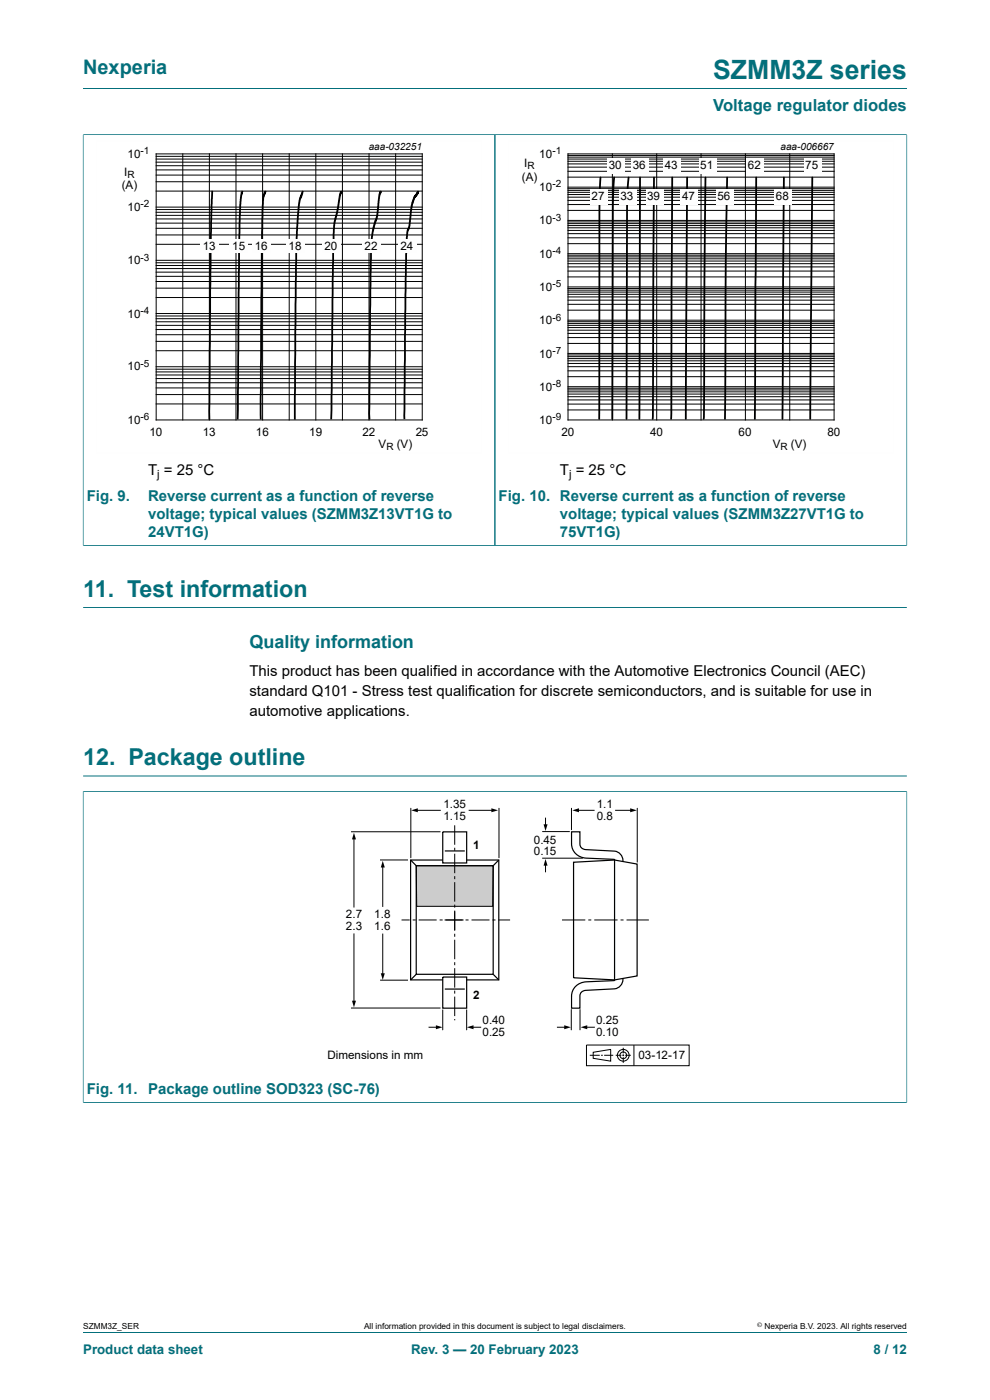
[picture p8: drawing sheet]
<svg xmlns="http://www.w3.org/2000/svg" width="210mm" height="297mm" viewBox="0 0 210 297" stroke-linecap="round" stroke-linejoin="round" font-family="sans-serif">
<path d="M17.6 18.8h174.8M17.6 28.6h87.4v87.1h-87.4M17.6 28.5v87.3" fill="none" stroke="#036f7b" stroke-width=".21"/>
<path d="M102.3 29.8h-81.9v66.3h81.9" fill="none" stroke="#fefefe" stroke-width=".21"/>
<g fill="none" stroke="#000" stroke-width=".21">
<path d="M33.1 32.6h56.5v56.5h-56.5zM33.1 38.6h56.5M33.1 37.1h56.5M33.1 36h56.5M33.1 35.2h56.5M33.1 34.4h56.5M33.1 33.7h56.5M33.1 33.2h56.5M38.8 32.6v56.5M44.4 32.6v56.5M50.1 32.6v56.5M55.7 32.6v56.5"/>
<path d="M61.3 32.6v56.5M67 32.6v56.5M72.6 32.6v56.5M78.3 32.6v56.5M83.9 32.6v56.5M33.1 59.7h56.5M33.1 58.6h56.5M33.1 57.7h56.5M33.1 57h56.5M33.1 56.3h56.5M33.1 55.7h56.5M33.1 55.2h56.5"/>
<path d="M33.1 51.8h56.5M33.1 49.8h56.5M33.1 48.4h56.5M33.1 47.3h56.5M33.1 46.4h56.5M33.1 45.7h56.5M33.1 45h56.5M33.1 44.5h56.5M33.1 43.9h56.5M33.1 40.5h56.5M33.1 79.6h56.5M33.1 78.9h56.5"/>
<path d="M33.1 78.3h56.5M33.1 77.8h56.5M33.1 74.4h56.5M33.1 72.4h56.5M33.1 71h56.5M33.1 69.9h56.5M33.1 69h56.5M33.1 68.3h56.5M33.1 67.6h56.5M33.1 67h56.5M33.1 66.5h56.5M33.1 63.1h56.5"/>
<path d="M33.1 61.1h56.5M33.1 85.7h56.5M33.1 83.7h56.5M33.1 82.3h56.5M33.1 81.2h56.5M33.1 80.3h56.5"/>
</g>
<path d="M45 40.7l-.3 12.5-.3 35.6M51.4 40.7l-.4 2.1-.2 4.6-.4 41.4M56.3 40.7l-.5 1.4-.2 4.4-.3 42.3M64.2 40.7l-.6 1.5-.2 1.1-.5 7-.4 38.5M72.5 40.7l-.2 .1-.2 .7-.5 3.2-.6 2.4-.2 2.5-.5 39.2M80.8 40.7l-.4 1.1-.4 4-1 3.4-.3 2.8-.3 36.8M88.7 40.7l-.8 1.1-.5 1.5-.5 4.5-.5 1.2-.1 1.4-.3 12.1-.2 26.2" fill="none" stroke="#000" stroke-width=".38"/>
<g fill="#fefefe">
<path d="M68.3 50.8h3.9v2.9h-3.9z"/>
<path d="M48.8 50.8h3.8v2.9h-3.8z"/>
<path d="M53.5 50.8h3.9v2.9h-3.9z"/>
<path d="M60.7 50.8h3.8v2.9h-3.8z"/>
<path d="M76.8 50.8h3.9v2.9h-3.9z"/>
<path d="M84.4 50.8h3.9v2.9h-3.9z"/>
<path d="M42.5 50.8h3.9v2.9h-3.9z"/>
</g>
<path d="M192.4 28.5v87.3M192.4 28.6h-87.4v87.1h87.4" fill="none" stroke="#036f7b" stroke-width=".21"/>
<path d="M189.6 29.8h-81.8v66.3h81.8" fill="none" stroke="#fefefe" stroke-width=".21"/>
<g fill="none" stroke="#000" stroke-width=".21">
<path d="M120.5 32.6h56.4v56.5h-56.4zM120.5 39.7h56.4M120.5 37.6h56.4M120.5 36.3h56.4M120.5 35.5h56.4M120.5 34.8h56.4M120.5 34.2h56.4M120.5 33.7h56.4M120.5 33.3h56.4M120.5 33h56.4M129.9 32.6v56.5M139.3 32.6v56.5"/>
<path d="M148.7 32.6v56.5M158.1 32.6v56.5M167.5 32.6v56.5M120.5 58.7h56.4M120.5 57.5h56.4M120.5 56.6h56.4M120.5 55.9h56.4M120.5 55.4h56.4M120.5 54.9h56.4M120.5 54.5h56.4M120.5 54.1h56.4M120.5 53.8h56.4"/>
<path d="M120.5 51.7h56.4M120.5 50.4h56.4M120.5 49.6h56.4M120.5 48.9h56.4M120.5 48.3h56.4M120.5 47.9h56.4M120.5 47.4h56.4M120.5 47.1h56.4M120.5 46.8h56.4M120.5 44.6h56.4M120.5 43.4h56.4M120.5 42.5h56.4"/>
<path d="M120.5 41.8h56.4M120.5 41.3h56.4M120.5 40.8h56.4M120.5 40.4h56.4M120.5 40h56.4M120.5 79.9h56.4M120.5 78.7h56.4M120.5 77.8h56.4M120.5 77.1h56.4M120.5 76.5h56.4M120.5 76.1h56.4M120.5 75.7h56.4"/>
<path d="M120.5 75.3h56.4M120.5 75h56.4M120.5 72.9h56.4M120.5 71.6h56.4M120.5 70.7h56.4M120.5 70h56.4M120.5 69.5h56.4M120.5 69h56.4M120.5 68.6h56.4M120.5 68.2h56.4M120.5 67.9h56.4M120.5 65.8h56.4"/>
<path d="M120.5 64.6h56.4M120.5 63.7h56.4M120.5 63h56.4M120.5 62.4h56.4M120.5 62h56.4M120.5 61.6h56.4M120.5 61.2h56.4M120.5 60.9h56.4M120.5 82h56.4M120.5 87h56.4M120.5 85.7h56.4M120.5 84.8h56.4"/>
<path d="M120.5 84.2h56.4M120.5 83.6h56.4M120.5 83.1h56.4M120.5 82.7h56.4M120.5 82.4h56.4"/>
</g>
<path d="M127.4 37.6l-.3 7.7v43.6M130.3 37.6l-.3 6.4-.1 44.9M133.3 37.6l-.3 6.3-.1 45M135.8 37.6l-.2 51.3M138.7 37.6l-.3 51.3M142.6 37.6l-.2 51.3M145.8 37.6l-.3 51.3M149.6 37.6l-.3 51.3M154.2 37.6l-.3 19.5-.1 31.8M160.4 37.6l-.3 51.3M166.3 37.6l-.3 51.3M172.3 37.6l-.4 51.3" fill="none" stroke="#000" stroke-width=".38"/>
<g fill="#fefefe">
<path d="M125.2 40.1h3.7v3.3h-3.7z"/>
<path d="M128.9 33.6h3.7v3.4h-3.7z"/>
<path d="M131.4 40.1h3.6v3.3h-3.6z"/>
<path d="M134 33.6h3.6v3.4h-3.6z"/>
<path d="M137 40.1h3.7v3.3h-3.7z"/>
<path d="M140.8 33.6h3.6v3.4h-3.6z"/>
<path d="M144.4 40.1h3.7v3.3h-3.7z"/>
<path d="M148.3 33.6h3.7v3.4h-3.7z"/>
<path d="M151.9 40.1h3.7v3.3h-3.7z"/>
<path d="M158.4 33.6h3.7v3.4h-3.7z"/>
<path d="M164.3 40.1h3.6v3.3h-3.6z"/>
<path d="M170.5 33.6h3.7v3.4h-3.7z"/>
</g>
<path d="M17.6 28.6v87.1M17.7 28.6h174.6M105 28.6v87.1M192.4 28.6v87.1M17.7 115.7h174.6M17.6 128.9h174.8M17.6 167.9h174.8M17.6 167.8v66.2M17.6 164.6h174.8M192.4 167.8v66.2M17.6 233.9h174.8" fill="none" stroke="#036f7b" stroke-width=".21"/>
<path d="M63.5 169.1h83v57.3h-83z" fill="none" stroke="#fff" stroke-width=".21"/>
<g fill="none" stroke="#000" stroke-width=".21">
<path d="M74.5 176.5h18.9M75.1 177.8v14.7M88.3 171.9h5.2M99.4 171.9h5.1M115.7 173.5v1.7M122.5 171.9h3.6M130.5 171.9h3.5M75.1 198v14.6M80.6 182.4h5.9M81.2 183.7v8.7M81.2 198.1v8.7M115.7 183.4v1.7"/>
<path d="M119.2 195.2h5M124.8 195.2h.6M126.1 195.2h4.9M131.6 195.2h.7M132.9 195.2h4.7M74.5 213.8h18.9M80.6 207.9h5.9M90.9 217.9h1.8M100.2 217.9h1.9M118.1 217.9h1.9M124.3 217.9h1.9M124.4 221.7h21.8v4.4h-21.8z"/>
<path d="M125.1 223.9h2.1M125.8 223.2l3.7-.6v2.5l-3.7-.6zM127.5 223.9h.4M128.2 223.9h1.9M130.6 223.9h1.2M132 223.9h.4M132.2 222.3v1.2M132.2 223.7v.4M132.2 224.3v1.2M132.6 223.9h1.2M134.5 221.7v4.4"/>
<circle cx="132.2" cy="223.9" r="1.25"/>
<circle cx="132.2" cy="223.9" r=".71"/>
</g>
<g fill="#000">
<path d="M75.1 176.7l.4 1.4h-.8zM87.2 171.9l1.4-.4v.8zM104.2 171.5l1.4 .4-1.4 .4zM115.3 174.9h.9l-.5 1.4zM121.4 171.9l1.4-.4v.8zM133.7 171.5l1.4 .4-1.4 .4zM81.2 182.6l.4 1.4h-.8zM115.7 182.2l.5 1.4h-.9zM74.7 212.3h.8l-.4 1.4zM80.8 206.5h.8l-.4 1.4zM92.5 217.5l1.4 .4-1.4 .4zM99 217.9l1.4-.4v.8z"/>
<path d="M119.7 217.5l1.4 .4-1.4 .4zM123.2 217.9l1.4-.4v.8z"/>
</g>
<path d="M88.3 183.7h16.3l-.1 8.6h-16.1z" fill="#ccc"/>
<g fill="none" stroke="#000" stroke-width=".21">
<path d="M87.1 171.5v10.5M96.5 175.1v4.1M96.5 179.8v.7M105.8 171.5v10.5M115.1 176.4h5.7M121.2 171.5v4.5M135.2 171.5v11.4M85.2 195.2h1.7M87.5 195.2h.7M88.3 183.7h16.3l-.1 8.6h-16.1zM88.8 195.2h3.8M93.3 195.2h.6"/>
<path d="M94.3 195.2h4M96.5 181.1v4.1M96.5 185.9v.6M96.5 187.1v4.2M96.5 191.9v.6M96.5 193.2v4.3M96.5 198.1v.6M96.5 199.4v4.1M98.8 195.2h.6M100 195.2h3.8M104.5 195.2h.6M105.7 195.2h2.5"/>
<path d="M115.1 182.1h8.5M93.9 214.2v4.3M96.5 204.1v.7M96.5 205.4v4.1M96.5 210.2v.6M96.5 211.4v4.2M96.5 216.2v.2M99 214.2v4.3M121.2 214.2v4.3M123 214.2v4.3"/>
</g>
<g fill="none" stroke="#000" stroke-width=".25">
<path d="M93.9 176.5h5.1v6.6h-5.1zM87.1 182.4l1.2 1.3M88.3 183.7h16.3v23h-16.3zM93.9 182.4h-6.8v25.5h6.8M94.4 180.5h4.2M99 182.4h6.8v25.5h-6.8M105.8 182.4l-1.2 1.3M121.7 182.9l8.7-.5 4.7 .9v23.7l-4.7 .9-8.7-.5zM130.4 182.4v25.5M130.4 182.5l-.1-.2-6-.3a3.1 3.1 0 0 1-3.1-3v-2.5h1.8v2.5a1.18 1.18 0 0 0 1.2 1.2l6.2 .4a2.04 2.04 0 0 1 1.7 2.2M88.3 206.7l-1.2 1.2M93.9 207.3h5.1v6.6h-5.1z"/>
<path d="M94.4 209.8h4.2M104.6 206.7l1.2 1.2M132.1 207.6a2.05 2.05 0 0 1-1.7 2.2l-6.2 .3a1.21 1.21 0 0 0-1.2 1.2v2.6h-1.8a5.3 5.3 0 0 1 .7-4.4 3.4 3.4 0 0 1 2.4-1.2l6-.3 .1-.1"/>
</g>
<path d="M17.6 168v65.8M17.7 167.9h174.6M192.4 168v65.8M17.7 233.9h174.6M17.6 282.6h174.8" fill="none" stroke="#036f7b" stroke-width=".21"/>
<text font-size="5.6" fill="#036f7b" x="151.3" y="16.8">SZMM3Z series</text>
<g font-size="4.9" fill="#036f7b">
<text x="17.6" y="126.5">11. Test information</text>
<text x="17.6" y="162.3">12. Package outline</text>
</g>
<text font-size="4.2" fill="#036f7b" x="17.6" y="15.6">Nexperia</text>
<text font-size="3.8" fill="#036f7b" x="52.9" y="137.4">Quality information</text>
<text font-size="3.5" fill="#036f7b" x="151.3" y="23.7">Voltage regulator diodes</text>
<g font-size="3.2">
<text x="31.4" y="100.7">T = 25 °C</text>
<text x="118.8" y="100.7">T = 25 °C</text>
<text x="52.9" y="143.3">This product has been qualified in accordance with the Automotive Electronics Council (AEC)</text>
<text x="52.9" y="147.6">standard Q101 - Stress test qualification for discrete semiconductors, and is suitable for use in</text>
<text x="52.9" y="151.8">automotive applications.</text>
</g>
<g font-size="3.2" fill="#036f7b">
<text x="18.4" y="106.3">Fig. 9.</text>
<text x="31.4" y="106.3">Reverse current as a function of reverse</text>
<text x="105.8" y="106.3">Fig. 10. Reverse current as a function of reverse</text>
<text x="31.4" y="110.1">voltage; typical values (SZMM3Z13VT1G to</text>
<text x="31.4" y="113.9">24VT1G)</text>
<text x="118.8" y="110.1">voltage; typical values (SZMM3Z27VT1G to</text>
<text x="118.8" y="113.9">75VT1G)</text>
<text x="18.4" y="232">Fig. 11.</text>
<text x="31.4" y="232">Package outline SOD323 (SC-76)</text>
</g>
<g font-size="2.8" fill="#036f7b">
<text x="17.6" y="287.2">Product data sheet</text>
<text x="87.2" y="287.2">Rev. 3 — 20 February 2023</text>
<text x="185.3" y="287.2">8 / 12</text>
</g>
<g font-size="2.5">
<text x="27" y="33.4">10</text>
<text x="111.2" y="35.4">I</text>
<text x="114.4" y="33.4">10</text>
<text x="129.1" y="35.9">3</text>
<text x="130.5" y="35.9">0</text>
<text x="134.2" y="35.9">36</text>
<text x="141" y="35.9">43</text>
<text x="148.6" y="35.9">51</text>
<text x="158.6" y="35.9">62</text>
<text x="170.8" y="35.9">75</text>
<text x="25.8" y="40.2">(A)</text>
<text x="26.3" y="37.3">I</text>
<text x="110.7" y="38.4">(A)</text>
<text x="114.4" y="40.5">10</text>
<text x="27" y="44.8">10</text>
<text x="114.4" y="47.6">10</text>
<text x="125.5" y="42.4">27</text>
<text x="131.6" y="42.4">33</text>
<text x="137.3" y="42.4">39</text>
<text x="144.7" y="42.4">4</text>
<text x="146.1" y="42.4">7</text>
<text x="152.2" y="42.4">56</text>
<text x="164.6" y="42.4">68</text>
<text x="43" y="53">13</text>
<text x="49.3" y="53">1</text>
<text x="50.7" y="53">5</text>
<text x="54.1" y="53">16</text>
<text x="61.2" y="53">18</text>
<text x="68.8" y="53">20</text>
<text x="77.3" y="53">2</text>
<text x="78.7" y="53">2</text>
<text x="84.9" y="53">24</text>
<text x="27" y="56.1">10</text>
<text x="114.4" y="54.7">10</text>
<text x="114.4" y="61.7">10</text>
<text x="27" y="67.4">10</text>
<text x="114.4" y="68.8">10</text>
<text x="114.4" y="75.9">10</text>
<text x="27" y="78.6">10</text>
<text x="114.4" y="82.9">10</text>
<text x="27" y="89.9">10</text>
<text x="114.4" y="89.9">10</text>
<text x="31.7" y="92.4">10</text>
<text x="43" y="92.4">13</text>
<text x="54.3" y="92.4">16</text>
<text x="65.6" y="92.4">19</text>
<text x="76.9" y="92.4">22</text>
<text x="80.3" y="95">V</text>
<text x="84.2" y="95">(V)</text>
<text x="88.2" y="92.4">25</text>
<text x="119.1" y="92.4">20</text>
<text x="137.9" y="92.4">40</text>
<text x="156.7" y="92.4">60</text>
<text x="163.9" y="95">V</text>
<text x="167.8" y="95">(V)</text>
<text x="175.5" y="92.4">80</text>
<text x="94.1" y="171.5">1.35</text>
<text x="94.1" y="174">1.15</text>
<text x="126.6" y="171.5">1.1</text>
<text x="126.6" y="174">0.8</text>
<text x="113.2" y="179">0.45</text>
<text x="100.3" y="180.2">1</text>
<text x="113.2" y="181.4">0.15</text>
<text x="73.4" y="194.7">2.7</text>
<text x="73.4" y="197.2">2.3</text>
<text x="79.4" y="194.7">1.8</text>
<text x="79.4" y="197.2">1.6</text>
<text x="100.3" y="211.9">2</text>
<text x="102.4" y="217.3">0.40</text>
<text x="102.4" y="219.8">0.25</text>
<text x="126.4" y="217.3">0.25</text>
<text x="126.4" y="219.8">0.10</text>
<text x="69.5" y="224.8">Dimensions in mm</text>
<text x="135.5" y="224.8">03-12-17</text>
</g>
<g font-size="2.4">
<text x="33.4" y="101.3">j</text>
<text x="120.7" y="101.3">j</text>
</g>
<g font-size="2.1">
<text x="29.8" y="32.8">-1</text>
<text x="78.2" y="31.8">aaa-032251</text>
<text x="111.9" y="35.9">R</text>
<text x="117.2" y="32.8">-1</text>
<text x="165.6" y="31.8">aaa-006667</text>
<text x="27" y="37.7">R</text>
<text x="117.2" y="39.7">-2</text>
<text x="29.8" y="44">-2</text>
<text x="117.2" y="46.8">-3</text>
<text x="117.2" y="53.9">-4</text>
<text x="29.8" y="55.3">-3</text>
<text x="117.2" y="60.9">-5</text>
<text x="29.8" y="66.6">-4</text>
<text x="117.2" y="68.1">-6</text>
<text x="29.8" y="77.9">-5</text>
<text x="117.2" y="75.1">-7</text>
<text x="117.2" y="82.2">-8</text>
<text x="29.8" y="89.1">-6</text>
<text x="117.2" y="89.1">-9</text>
<text x="82" y="95.5">R</text>
<text x="165.6" y="95.5">R</text>
</g>
<g font-size="1.8">
<text x="17.6" y="282">SZMM3Z_SER</text>
<text x="77.2" y="282">All information provided in this document is subject to legal disclaimers.</text>
<text x="162.2" y="282">Nexperia B.V. 2023. All rights reserved</text>
</g>
<text font-size="1.4" x="160.6" y="281.6">©</text>
</svg>
